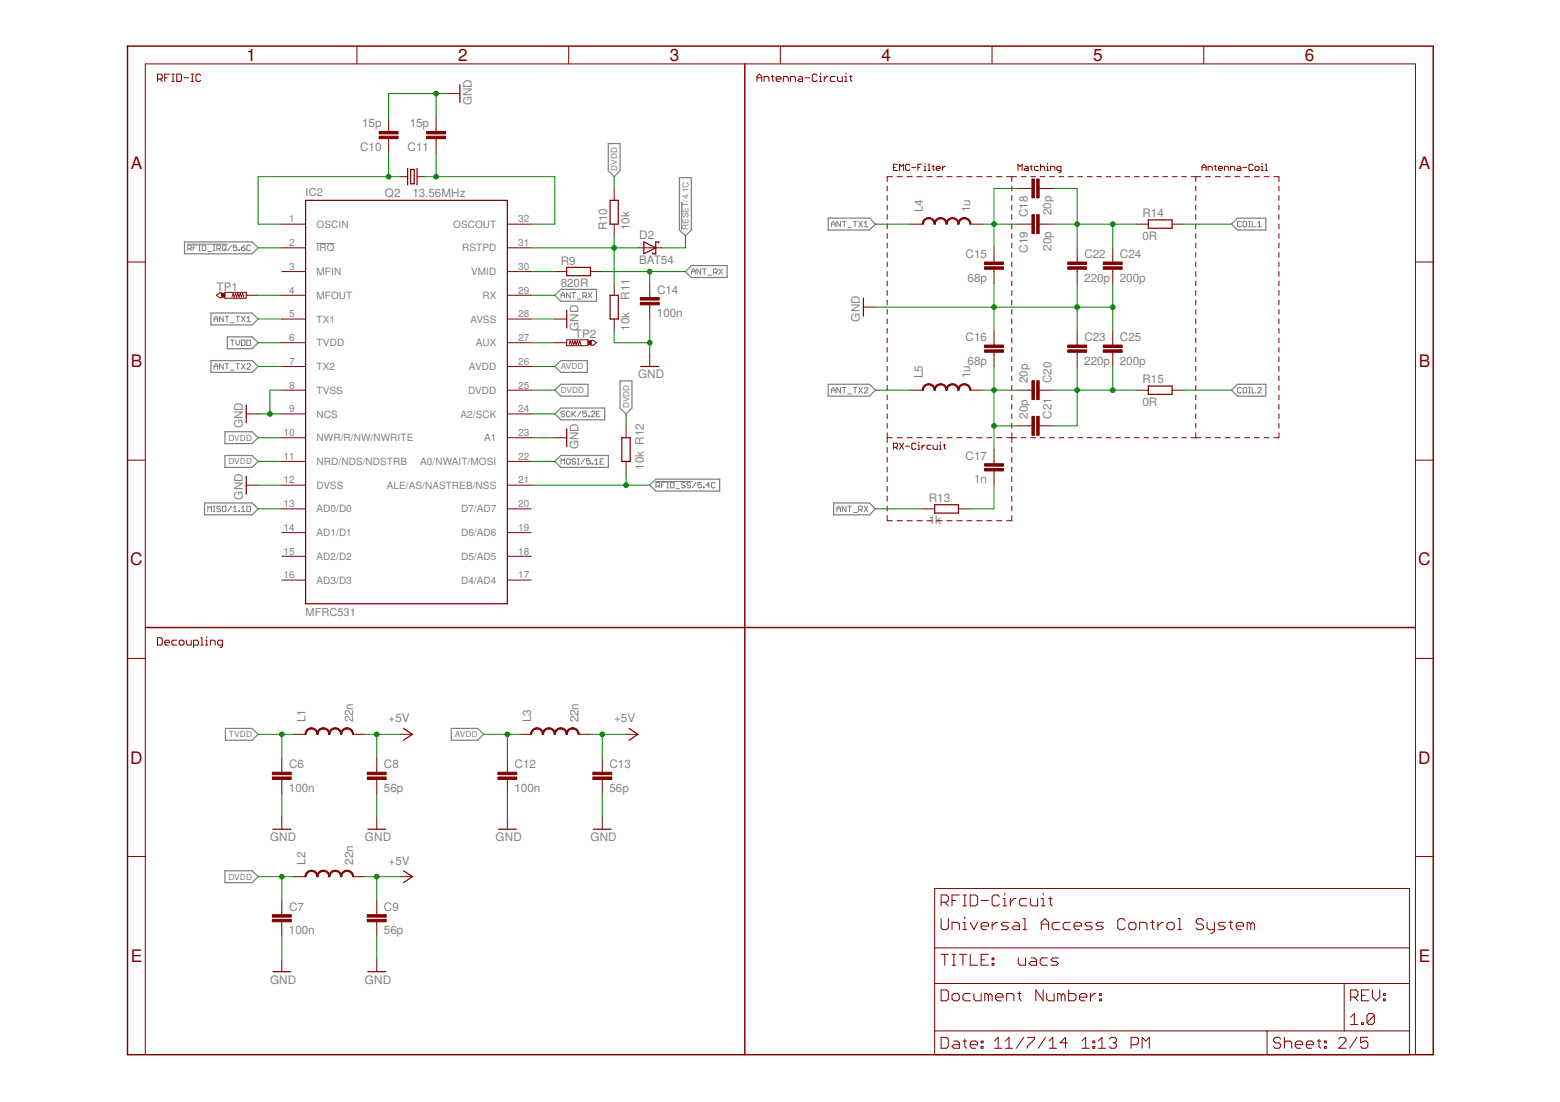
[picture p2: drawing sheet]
<svg xmlns="http://www.w3.org/2000/svg" width="297mm" height="210mm" viewBox="0 0 297 210" stroke-linecap="round" stroke-linejoin="round" font-family="sans-serif">
<g fill="none" stroke="#808080" stroke-width=".19">
<path d="M129.8 38.4v5.4M35.7 46.5h7.6M35.8 47.4h.5l.1-.2v-.3l-.1-.2h-.5v1M36.1 47.4l.3 .3M36.8 47.2h.3M37.5 46.7h-.7v1M37.8 46.7h.4M37.8 47.7h.4M38 46.7v1M38.5 46.7h.5l.2 .2v.7l-.2 .1h-.5zM39.6 47.9h.7M40.6 46.7h.3"/>
<path d="M40.6 47.7h.3M40.8 46.7v1M41.3 47.4h.5l.2-.2v-.3l-.2-.2h-.5v1M41.6 47.4l.4 .3M42.5 46.7h.4l.1 .2v.7l-.1 .1h-.4l-.2-.1v-.7zM42.7 47.4l.3 .3M44.1 46.7l-.7 1M45.1 46.7h-.7v.5l.4-.2 .3 .2v.4l-.2 .1h-.3l-.2-.1M45.4 47.6h.2v.1h-.2zM46 47.2h.5l.2 .4-.2 .1h-.4l-.1-.1zM46.7 46.7l-.7 .5M47.7 46.9l-.2-.2h-.3l-.2 .2v.7l.2 .1h.3l.2-.1"/>
<path d="M60.3 46.4h3.4M106.8 56.8v-.7l.4-.4 .3 .4v.7M106.8 56.2h.7M108.6 55.7v1.1l-.7-1.1v1.1M108.9 55.7h.7M109.2 55.7v1.1M109.9 56.9h.7M111 56.4h.5l.2-.2v-.3l-.2-.2h-.5v1.1M111.3 56.4l.4 .4M112 55.7l.7 1.1M112.7 55.7l-.7 1.1M131.7 52.2v-.6l.3-.4 .4 .4v.6"/>
<path d="M131.7 51.7h.7M133.4 51.2v1l-.7-1v1M133.8 51.2h.7M134.1 51.2v1M134.8 52.4h.7M135.8 51.9h.6l.1-.2v-.3l-.1-.2h-.6v1M136.2 51.9l.3 .3M136.9 51.2l.7 1M137.6 51.2l-.7 1M158.3 43.2v-.7l.3-.3 .4 .3v.7M158.3 42.7h.7M160 42.2v1l-.7-1v1"/>
<path d="M160.4 42.2h.7M160.7 42.2v1M161.4 43.4h.7M162.5 42.2h.7M162.8 42.2v1M163.5 42.2l.7 1M164.2 42.2l-.7 1M164.5 42.5l.4-.3v1M164.5 43.2h.7M236.3 42.3l-.1-.1h-.4l-.2 .1v.7l.2 .2h.4l.1-.2M236.7 42.3l.2-.1h.3l.2 .1v.7l-.2 .2h-.3l-.2-.2zM237.7 42.2h.4"/>
<path d="M237.7 43.2h.4M237.9 42.2v1M238.4 42.2v1h.7M239.5 43.2h.7M239.5 42.5l.3-.3v1M40.8 61.3v-.7l.3-.4 .4 .4v.7M40.8 70.3v-.7l.3-.3 .4 .3v.7M40.8 60.8h.7M40.8 69.8h.7M42.5 60.2v1.1l-.7-1.1v1.1M42.5 69.3v1l-.7-1v1M42.9 60.2h.6"/>
<path d="M42.9 69.3h.6M43.2 60.2v1.1M43.2 69.3v1M43.9 61.5h.7M43.9 70.5h.7M43.9 64.8h.7M44.2 64.8v1M44.9 64.8v.7l.4 .3 .3-.3v-.7M44.9 60.2h.7M44.9 69.3h.7M45.3 60.2v1.1M45.3 69.3v1"/>
<path d="M46 64.8h.5l.2 .1v.7l-.2 .2h-.5zM46 60.2l.7 1.1M46 69.3l.7 1M46.7 60.2l-.7 1.1M46.7 69.3l-.7 1M47 64.8h.5l.2 .1v.7l-.2 .2h-.5zM47 60.6l.4-.4v1.1M47 61.3h.7M47 69.5l.2-.2h.3l.2 .2v.1l-.7 .7h.7M107.5 78.5l-.2-.2h-.3l-.2 .4 .2 .1h.3l.2 .4-.2 .2h-.3l-.2-.2M108.6 78.5l-.2-.2h-.4l-.1 .2v.7l.1 .2h.4l.2-.2M108.9 78.3v1.1"/>
<path d="M109.1 78.8l.5 .6M109.6 78.3l-.7 .7M110.6 78.3l-.7 1.1M111.7 78.3h-.7v.5l.3-.1 .4 .1v.4l-.2 .2h-.3l-.2-.2M112 79.2h.2v.2h-.2zM112.5 78.5l.2-.2h.4l.1 .2v.2l-.7 .7h.7M113.6 78.8h.3M114.3 78.3h-.7v1.1h.7M158.3 74.8v-.7l.3-.3 .4 .3v.7M158.3 74.3h.7M160 73.8v1l-.7-1v1M160.4 73.8h.7"/>
<path d="M160.7 73.8v1M161.4 75h.7M162.5 73.8h.7M162.8 73.8v1M163.5 73.8l.7 1M164.2 73.8l-.7 1M164.5 74l.2-.2h.4l.1 .2v.1l-.7 .7h.7M236.3 74l-.1-.2h-.4l-.2 .2v.7l.2 .1h.4l.1-.1M236.7 74l.2-.2h.3l.2 .2v.7l-.2 .1h-.3l-.2-.1zM237.7 73.8h.4M237.7 74.8h.4M237.9 73.8v1"/>
<path d="M238.4 73.8v1h.7M239.5 74l.1-.2h.4l.2 .2v.1l-.7 .7h.7M39.6 97.5v-1.1l.3 .4 .4-.4v1.1M40.6 97.5h.3M40.6 96.4h.3M40.8 96.4v1.1M42 96.6l-.2-.2h-.3l-.2 .4 .2 .1h.3l.2 .4-.2 .2h-.3l-.2-.2M42.5 96.4h.4l.1 .2v.7l-.1 .2h-.4l-.2-.2v-.7zM44.1 96.4l-.7 1.1M44.4 97.5h.7M44.4 96.8l.4-.4v1.1M45.4 97.3h.2v.2h-.2z"/>
<path d="M46 97.5h.7M46 96.8l.3-.4v1.1M47 96.4h.5l.2 .2v.7l-.2 .2h-.5zM106.8 88.4v-1l.4 .3 .3-.3v1M108 87.4h.4l.2 .1v.7l-.2 .2h-.4l-.1-.2v-.7zM109.6 87.5l-.2-.1h-.3l-.2 .1 .2 .4h.3l.2 .2-.2 .3h-.3l-.2-.2M109.9 87.4h.4M109.9 88.4h.4M110.1 87.4v1M111.3 87.4l-.7 1M112.4 87.4h-.7v.5l.3-.2 .4 .2v.3l-.2 .2h-.4l-.1-.2M112.7 88.2h.2v.2h-.2z"/>
<path d="M113.2 88.4h.7M113.2 87.7l.4-.3v1M114.3 87.9h.3M115 87.4h-.7v1h.7M124.9 91.7h6.9M124.9 92.6h.5l.2-.2v-.3l-.2-.2h-.5v1M125.2 92.6l.4 .3M125.9 92.4h.4M126.6 91.9h-.7v1M127 91.9h.3M127 92.9h.3M127.1 91.9v1"/>
<path d="M127.7 91.9h.5l.2 .2v.7l-.2 .1h-.5zM128.7 93.1h.7M130.5 92.1l-.2-.2h-.4l-.1 .2 .1 .3h.4l.2 .2-.2 .3h-.4l-.1-.1M131.5 92.1l-.2-.2h-.3l-.2 .2 .2 .3h.3l.2 .2-.2 .3h-.3l-.2-.1M132.5 91.9l-.7 1M133.6 91.9h-.7v.5l.3-.2 .4 .2v.4l-.2 .1h-.3l-.2-.1M133.9 92.8h.2v.1h-.2zM135.1 92.4h-.6l.5-.5v1M136.2 92.1l-.2-.2h-.3l-.2 .2v.7l.2 .1h.3l.2-.1M159.3 97.5v-.7l.4-.4 .3 .4v.7M159.3 96.9h.7M161.1 96.4v1.1l-.7-1.1v1.1"/>
<path d="M161.4 96.4h.7M161.8 96.4v1.1M162.5 97.6h.7M163.5 97.1h.5l.2-.2v-.3l-.2-.2h-.5v1.1M163.9 97.1l.3 .4M164.5 96.4l.7 1.1M165.2 96.4l-.7 1.1"/>
</g>
<g fill="none" stroke="#808080" stroke-width=".23">
<path d="M115.8 27.3h2.3v5.2l-1.2 1.2-1.1-1.2zM129.4 33.8h2.2v10l-1.1 1.1-1.1-1.1zM35.1 46.1h12.9l1.1 1.1-1.1 1.1h-12.9zM40.2 59.6h7.8l1.1 1.2-1.1 1.1h-7.8zM105.6 56.2l1.2-1.1h6.8v2.3h-6.8zM131.6 50.6h6.9v2.3h-6.9l-1.1-1.2zM157.7 41.6h7.8l1.2 1.1-1.2 1.1h-7.8zM235.6 41.6h5.4v2.2h-5.4l-1.1-1.1zM40.2 68.7h7.8l1.1 1.1-1.1 1.1h-7.8zM43.3 64.2h4.7l1.1 1.1-1.1 1.1h-4.7zM105.6 69.8l1.2-1.1h5v2.2h-5zM105.6 74.3l1.2-1.1h5.2v2.3h-5.2z"/>
<path d="M105.6 78.8l1.2-1.1h8.3v2.3h-8.3zM118.1 72.6h2.2v5.1l-1.1 1.1-1.1-1.1zM157.7 73.2h7.8l1.2 1.1-1.2 1.2h-7.8zM234.5 74.3l1.1-1.1h5.4v2.3h-5.4zM38.9 95.8h9.1l1.1 1.1-1.1 1.2h-9.1zM42.8 86.8h5.2l1.1 1.1-1.1 1.1h-5.2zM42.8 82.2h5.2l1.1 1.2-1.1 1.1h-5.2zM105.6 87.9l1.2-1.1h9v2.2h-9zM123.7 92.4l1.2-1.1h12.1v2.2h-12.1zM158.7 95.8h6.8l1.2 1.1-1.2 1.2h-6.8zM42.9 138.7h5.1l1.1 1.2-1.1 1.1h-5.1zM85.9 138.7h5.1l1.1 1.2-1.1 1.1h-5.1z"/>
<path d="M42.8 165.9h5.2l1.1 1.1-1.1 1.1h-5.2z"/>
</g>
<g fill="none" stroke="#800000" stroke-width=".19">
<path d="M30 15h.7l.2-.2v-.4l-.2-.3h-.7v1.4M30.4 15l.5 .5M31.4 14.8h.4M32.3 14.1h-.9v1.4M32.7 14.1h.5M32.7 15.5h.5M33 14.1v1.4M33.7 14.1h.6l.3 .3v.9l-.3 .2h-.6zM35 14.8h.9M36.4 14.1h.5M36.4 15.5h.5M36.6 14.1v1.4"/>
<path d="M38.2 14.4l-.2-.3h-.5l-.2 .3v.9l.2 .2h.5l.2-.2M68 8.8v3.4M85.3 17.8h2.3M108.3 8.8v3.4M144.1 14.8h1M144.1 15.5v-.9l.5-.5 .5 .5v.9M145.5 15.5v-.9h.7l.2 .2v.7M146.9 14.6h.4M147.1 14.4v.9l.2 .2M147.8 15h.9v-.2l-.2-.2h-.5l-.2 .2v.5l.2 .2h.5M148.6 8.8v3.4M149.2 15.5v-.9h.7l.2 .2v.7"/>
<path d="M150.5 15.5v-.9h.7l.2 .2v.7M152.1 14.6h.5l.2 .2v.7h-.7l-.2-.2 .2-.3h.7M153.3 14.8h.9M155.6 14.4l-.3-.3h-.4l-.2 .3v.9l.2 .2h.4l.3-.2M156 15.5h.5M156 14.6h.3v.9M156.3 13.9v.2M157 14.6v.9M157.6 14.6h-.2l-.4 .4M159 14.6h-.7l-.2 .2v.5l.2 .2h.7M159.5 14.6v.7l.2 .2h.7v-.9M160.8 15.5h.5"/>
<path d="M160.8 14.6h.3v.9M161.1 13.9v.2M161.8 14.6h.4M162 14.4v.9l.2 .2M188.9 8.8v3.4M229.2 8.8v3.4M74 22.4v2.7M74 26.4v2.7M76.3 33.7h1.3M79.4 33.7h1.4M83 22.4v2.7M83 26.4v2.7"/>
<path d="M116.9 35.9v2.3M168.9 35.5v.9M168.9 37.3v.9M168.9 39.1v.9M169.9 33.7h-1v.9M170.1 31.9h.4M170.8 33.7h1M170.9 31.3h-.8v1.2h.8M171.3 32.5v-1.2l.4 .4 .4-.4v1.2M172.7 33.7h1M173.2 31.5l-.2-.2h-.4l-.2 .2v.8l.2 .2h.4l.2-.2M173.6 31.9h.8"/>
<path d="M174.6 33.7h1M174.8 31.9h.4M175.6 31.3h-.8v1.2M175.9 32.5h.4M175.9 31.7h.2v.8M176.1 31.1v.2M176.5 33.7h1M176.7 31.3h.2v1.2M176.7 32.5h.4M177.5 31.7h.4M177.7 31.5v.8l.2 .2M178.3 32.1h.7l-.1-.4h-.4l-.2 .2v.4l.2 .2h.4"/>
<path d="M178.4 33.7h1M179.4 31.7v.8M180 31.7h-.2l-.4 .4M180.3 33.7h1M182.2 33.7h1M184.1 33.7h1M186 33.7h1M187.9 33.7h1M189.8 33.7h1M191.7 33.7h1.9M192.7 33.7v.9M192.7 35.5v.9"/>
<path d="M192.7 37.3v.9M192.7 39.1v.9M193.8 35.9h2.7M193.8 32.5v-1.2l.4 .4 .4-.4v1.2M194.5 33.7h.9M195.2 31.7h.4l.2 .2v.6h-.6l-.2-.2 .2-.2h.6M196.2 31.7h.4M196.3 33.7h.9M196.4 31.5v.8l.2 .2M197.7 31.7h-.6l-.1 .2v.4l.1 .2h.6M197.9 35.9h2.7M198.1 33.7h.9"/>
<path d="M198.1 31.9l.2-.2h.4l.2 .2v.6M198.1 31.3v1.2M199.3 32.5h.4M199.3 31.7h.2v.8M199.5 31.1v.2M199.9 33.7h.9M200 32.5v-.8h.6l.3 .2v.6M201.7 33.7h.8M202 32.5h-.6l-.2-.2v-.4l.2-.2h.6v1l-.4 .2M203.4 33.7h.9M205.2 33.7h.9M207 33.7h.9"/>
<path d="M208.8 33.7h.9M210.6 33.7h.9M212.4 33.7h.9M214.2 33.7h.9M216 33.7h.9M217.8 33.7h.9M219.6 33.7h.9M221.4 33.7h.9M223.2 33.7h.9M225 33.7h.9M226.8 33.7h1.9M227.7 33.7v.9"/>
<path d="M227.7 35.5v.9M227.7 37.3v.9M227.7 39.1v.9M228.9 31.9h.8M228.9 32.5v-.8l.4-.4 .4 .4v.8M229.6 33.7h.9M230 32.5v-.8h.6l.2 .2v.6M231.2 31.7h.4M231.4 31.5v.8l.2 .2M231.4 33.7h1M232 32.1h.8l-.2-.4h-.4l-.2 .2v.4l.2 .2h.4M233.2 32.5v-.8h.5l.2 .2v.6"/>
<path d="M233.3 33.7h.9M234.3 32.5v-.8h.6l.2 .2v.6M235.1 33.7h1M235.7 31.7h.4l.2 .2v.6h-.6l-.2-.2 .2-.2h.6M236.6 31.9h.8M237 33.7h1M238.6 31.5l-.2-.2h-.4l-.2 .2v.8l.2 .2h.4l.2-.2M238.8 33.7h1M239 31.9l.2-.2h.4l.2 .2v.4l-.2 .2h-.4l-.2-.2zM240.1 32.5h.4M240.1 31.7h.2v.8M240.3 31.1v.2"/>
<path d="M240.7 33.7h1M240.9 31.3h.2v1.2M240.9 32.5h.4M242.5 33.7h1v.9M243.5 35.5v.9M243.5 37.3v.9M243.5 39.1v.9M24.3 49.9h3.4M41.2 56.2l.6-.4h.4v.9h-.4zM42.8 55.7h4.1v1.1h-4.1zM44.2 56.6l.2-.7 .2 .7 .3-.7 .2 .7 .2-.7 .2 .7 .2-.7 .3 .7 .2-.7 .2 .7M46.9 56.2h2.2"/>
<path d="M53.7 42.7h4.5M53.7 47.2h4.5M53.7 51.7h4.5M53.7 56.2h4.5M96.6 42.7h4.5M96.6 47.2h4.5M96.6 51.7h4.5M96.6 56.2h4.5M105.6 51.7h2.3M112.4 51.7h2.3M116.9 42.7v2.2M116.9 54v2.2"/>
<path d="M121.5 47.2h4.5M123.7 54v2.7M123.7 58.1v2.7M164.4 58.5h2.3M168.9 40.9v.9M168.9 42.7v.9M168.9 44.5v.9M168.9 46.3v.9M168.9 48.1v.9M168.9 49.9v.9M168.9 51.7v.9M168.9 53.5v.9"/>
<path d="M168.9 55.3v1M168.9 57.1v1M168.9 58.9v1M173.5 42.7h2.2M184.8 42.7h2.2M189.3 47.2v2.7M189.3 51.3v2.7M192.7 40.9v.9M192.7 42.7v.9M192.7 44.5v.9M192.7 46.3v.9M192.7 48.1v.9"/>
<path d="M192.7 49.9v.9M192.7 51.7v.9M192.7 53.5v.9M192.7 55.3v1M192.7 57.1v1M192.7 58.9v1M193.8 42.7h2.7M197.9 42.7h2.7M205.1 47.2v2.7M205.1 51.3v2.7M211.9 47.2v2.7M211.9 51.3v2.7"/>
<path d="M216.4 42.7h2.3M223.2 42.7h2.2M227.7 40.9v.9M227.7 42.7v.9M227.7 44.5v.9M227.7 46.3v.9M227.7 48.1v.9M227.7 49.9v.9M227.7 51.7v.9M227.7 53.5v.9M227.7 55.3v1M227.7 57.1v1"/>
<path d="M227.7 58.9v1M243.5 40.9v.9M243.5 42.7v.9M243.5 44.5v.9M243.5 46.3v.9M243.5 48.1v.9M243.5 49.9v.9M243.5 51.7v.9M243.5 53.5v.9M243.5 55.3v1M243.5 57.1v1M243.5 58.9v1"/>
<path d="M269.5 49.9h3.4M46.9 78.8h2.2M53.7 60.8h4.5M53.7 65.3h4.5M53.7 69.8h4.5M53.7 74.3h4.5M53.7 78.8h4.5M96.6 60.8h4.5M96.6 65.3h4.5M96.6 69.8h4.5M96.6 74.3h4.5M96.6 78.8h4.5"/>
<path d="M105.6 60.8h2.3M105.6 65.3h2.3M107.9 64.7h4.1v1.1h-4.1zM108.4 65.6l.2-.7 .2 .7 .2-.7 .3 .7 .2-.7 .2 .7 .2-.7 .3 .7 .2-.7 .2 .7M112.5 64.8h.5l.6 .5-.6 .4h-.5zM116.9 60.8v2.2M123.7 67.5v2.3M168.9 60.7v1M168.9 62.6v.9M168.9 64.4v.9M168.9 66.2v.9M168.9 68v.9"/>
<path d="M168.9 69.8v.9M168.9 71.6v.9M168.9 73.4v.9M168.9 75.2v.9M168.9 77v.9M168.9 78.8v1M173.5 74.3h2.2M184.8 74.3h2.2M189.3 63v2.7M189.3 67.1v2.7M192.7 60.7v1M192.7 62.6v.9"/>
<path d="M192.7 64.4v.9M192.7 66.2v.9M192.7 68v.9M192.7 69.8v.9M192.7 71.6v.9M192.7 73.4v.9M192.7 75.2v.9M192.7 77v.9M192.7 78.8v1M193.8 74.3h2.7M197.9 74.3h2.7M205.1 63v2.7"/>
<path d="M205.1 67.1v2.7M211.9 63v2.7M211.9 67.1v2.7M216.4 74.3h2.3M223.2 74.3h2.2M227.7 60.7v1M227.7 62.6v.9M227.7 64.4v.9M227.7 66.2v.9M227.7 68v.9M227.7 69.8v.9M227.7 71.6v.9"/>
<path d="M227.7 73.4v.9M227.7 75.2v.9M227.7 77v.9M227.7 78.8v1M243.5 60.7v1M243.5 62.6v.9M243.5 64.4v.9M243.5 66.2v.9M243.5 68v.9M243.5 69.8v.9M243.5 71.6v.9M243.5 73.4v.9"/>
<path d="M243.5 75.2v.9M243.5 77v.9M243.5 78.8v1M24.3 87.7h3.4M46.9 92.4h2.2M53.7 83.4h4.5M53.7 87.9h4.5M53.7 92.4h4.5M53.7 96.9h4.5M96.6 83.4h4.5M96.6 87.9h4.5M96.6 92.4h4.5"/>
<path d="M96.6 96.9h4.5M105.6 83.4h2.3M119.2 81.1v2.3M119.2 87.9v2.2M168.9 83.4h1M168.9 80.6v1M168.9 82.4v1.9M168.9 85.2v1M168.9 87.1v1M168.9 88.9v1M168.9 90.8v1M168.9 92.6v1"/>
<path d="M168.9 94.5v1M168.9 96.4v.9M168.9 98.2v1h1M170.1 85.2h.6l.2-.2v-.4l-.2-.2h-.6v1.2M170.5 85.2l.4 .4M170.8 83.4h1M170.8 99.2h1M171.3 84.4l.8 1.2M172.1 84.4l-.8 1.2M172.4 85h.8M172.7 83.4h1M172.7 99.2h1"/>
<path d="M174.4 84.6l-.2-.2h-.4l-.2 .2v.8l.2 .2h.4l.2-.2M174.6 83.4h1M174.6 99.2h1M174.8 85.6h.4M174.8 84.8h.2v.8M175 84.2v.2M175.6 84.8v.8M175.7 96.9h2.3M176.1 84.8h-.2l-.3 .4M176.5 83.4h1M176.5 99.2h1M177.3 84.8h-.6l-.2 .2v.4l.2 .2h.6"/>
<path d="M177.7 84.8v.6l.2 .2h.6v-.8M178.4 83.4h1M178.4 99.2h1M178.9 84.8h.1v.8M178.9 85.6h.3M179 84.2v.2M179.6 84.8h.4M179.8 84.6v.8l.2 .2M180.3 83.4h1M180.3 99.2h1M182.2 83.4h1M182.2 99.2h1"/>
<path d="M182.5 96.9h2.3M184.1 83.4h1M184.1 99.2h1M186 83.4h1M186 99.2h1M187.9 83.4h1M187.9 99.2h1M189.3 85.6v2.7M189.3 89.7v2.7M189.8 83.4h1M189.8 99.2h1M191.7 83.4h1.9"/>
<path d="M192.7 80.6v1M192.7 82.4v1.9M192.7 85.2v1M192.7 87.1v1M192.7 88.9v1M192.7 90.8v1M192.7 92.6v1M192.7 94.5v1M192.7 96.4v.9M192.7 98.2v1h-1M193.8 81.1h2.7M194.5 83.4h.9"/>
<path d="M196.3 83.4h.9M197.9 81.1h2.7M198.1 83.4h.9M199.9 83.4h.9M201.7 83.4h.8M203.4 83.4h.9M205.2 83.4h.9M207 83.4h.9M208.8 83.4h.9M210.6 83.4h.9M212.4 83.4h.9M214.2 83.4h.9"/>
<path d="M216 83.4h.9M217.8 83.4h.9M219.6 83.4h.9M221.4 83.4h.9M223.2 83.4h.9M225 83.4h.9M226.8 83.4h1.9M227.7 80.6v1M227.7 82.4v1M229.6 83.4h.9M231.4 83.4h1M233.3 83.4h.9"/>
<path d="M235.1 83.4h1M237 83.4h1M238.8 83.4h1M240.7 83.4h1M243.5 82.4v1h-1M243.5 80.6v1M269.5 87.7h3.4M53.7 101.5h4.5M53.7 106h4.5M53.7 110.5h4.5M96.6 101.5h4.5M96.6 106h4.5"/>
<path d="M96.6 110.5h4.5M24.3 125.4h3.4M30 121.5h.7l.2 .2v.9l-.2 .3h-.7zM31.4 122.4h.9v-.2l-.3-.3h-.4l-.2 .3v.4l.2 .3h.4M33.7 121.9h-.7l-.3 .3v.4l.3 .3h.7M34.1 122.2l.2-.3h.5l.2 .3v.4l-.2 .3h-.5l-.2-.3zM35.5 121.9v.7l.2 .3h.7v-1M36.9 122.9h.6l.3-.3v-.4l-.3-.3h-.6v1.4M38.2 122.9h.5M38.2 121.5h.3v1.4M39.1 122.9h.5M39.1 121.9h.3v1"/>
<path d="M39.4 121.2v.3M40.1 122.9v-1h.6l.3 .3v.7M42.4 122.9h-.7l-.3-.3v-.4l.3-.3h.7v1.2l-.3 .2h-.2M55.9 139.9h2.3M67.2 139.9h2.3M76.3 139.9h2.2M98.9 139.9h2.2M110.2 139.9h2.2M119.2 139.9h2.3M269.5 125.4h3.4M53.7 144.4v2.7M53.7 148.5v2.7"/>
<path d="M53.7 155.7v2.2M71.7 144.4v2.7M71.7 148.5v2.7M71.7 155.7v2.2M96.6 144.4v2.7M96.6 148.5v2.7M96.6 155.7v2.2M114.7 144.4v2.7M114.7 148.5v2.7M114.7 155.7v2.2M24.3 163.2h3.4M53.7 171.5v2.7"/>
<path d="M53.7 175.6v2.7M55.9 167h2.3M67.2 167h2.3M71.7 171.5v2.7M71.7 175.6v2.7M76.3 167h2.2M178 169.2h90.4v31.7h-90.4zM179.2 171.9h1l.4-.4v-.7l-.4-.3h-1v2.1M179.2 175v1.7l.3 .4h.7l.4-.4v-1.7M179.9 171.9l.7 .7M181.3 177.1v-1.4h1l.4 .3v1.1M181.3 171.5h.7"/>
<path d="M182.7 170.5h-1.4v2.1M183.3 170.5h.7M183.3 172.6h.7M183.3 175.7h.4v1.4M183.3 177.1h.7M183.7 170.5v2.1M183.7 174.6v.4M184.7 170.5h1.1l.3 .3v1.4l-.3 .4h-1.1zM184.7 175.7l.7 1.4 .7-1.4M186.8 171.5h1.4M186.8 176.4h1.4v-.4l-.3-.3h-.7l-.4 .3v.7l.4 .4h.7M188.9 175.7v1.4"/>
<path d="M189.9 175.7h-.3l-.7 .7M190.3 170.8l-.4-.3h-.6l-.4 .3v1.4l.4 .4h.6l.4-.4M191 172.6h.7M191 171.2h.3v1.4M191.3 170.1v.4M192 175.7h-1l-.4 .3 .4 .4h.7l.3 .3-.3 .4h-1.1M192.4 171.2v1.4M193.1 175.7h.7l.3 .3v1.1h-1l-.4-.4 .4-.3h1M193.4 171.2h-.3l-.7 .7M194.8 177.1h.7M194.8 175h.4v2.1M195.5 171.2h-1l-.4 .3v.7l.4 .4h1"/>
<path d="M196.2 171.2v1l.3 .4h1.1v-1.4M198.3 172.6h.7M198.3 171.2h.3v1.4M198.3 177.1v-1.4l.7-.7 .7 .7v1.4M198.3 176h1.4M198.6 170.1v.4M199.7 171.2h.6M200 170.8v1.4l.3 .4M201.7 175.7h-1l-.4 .3v.7l.4 .4h1M203.8 175.7h-1l-.4 .3v.7l.4 .4h1M204.5 176.4h1.4v-.4l-.4-.3h-.6l-.4 .3v.7l.4 .4h.6M208 175.7h-1.1l-.3 .3 .3 .4h.7l.4 .3-.4 .4h-1"/>
<path d="M210.1 175.7h-1.1l-.3 .3 .3 .4h.7l.4 .3-.4 .4h-1M214.2 175.3l-.3-.3h-.7l-.4 .3v1.4l.4 .4h.7l.3-.4M215.3 175.7h.7l.3 .3v.7l-.3 .4h-.7l-.4-.4v-.7zM217 177.1v-1.4h1l.4 .3v1.1M219.1 175.7h.7M219.4 175.3v1.4l.4 .4M220.5 175.7v1.4M221.5 175.7h-.3l-.7 .7M222.2 176l.3-.3h.7l.4 .3v.7l-.4 .4h-.7l-.3-.4zM224.3 177.1h.7M224.3 175h.3v2.1M229.2 175.3l-.4-.3h-.7l-.3 .3v.4l.3 .3h.7l.4 .4v.3l-.4 .4h-.7l-.3-.4"/>
<path d="M229.8 175.7v1l.4 .4h1M231.2 175.7v1.7l-.3 .4h-.4M233.3 175.7h-1l-.4 .3 .4 .4h.7l.3 .3-.3 .4h-1.1M234 175.7h.7M234.3 175.3v1.4l.4 .4M235.4 176.4h1.4v-.4l-.4-.3h-.7l-.3 .3v.7l.3 .4h.7M238.2 176l-.4-.3h-.3v1.4M238.2 176v1.1M238.2 176l.3-.3 .3 .3v1.1M269.5 163.2h3.4M53.7 182.8v2.3M71.7 182.8v2.3"/>
<path d="M178 187.3h90.4M178 196.4h90.4M178 180.6h90.4M179.2 188.6h1l.4 .3v1.4l-.4 .3h-1zM179.2 197.6h1l.4 .3v1.4l-.4 .4h-1zM179.2 181.8h1.4M179.9 181.8v2.1M181.3 189.6l.3-.3h.7l.4 .3v.7l-.4 .3h-.7l-.3-.3zM181.3 181.8h.7M181.3 183.9h.7M181.6 198.3h.7l.4 .3v1.1h-1.1l-.3-.4 .3-.3h1.1M181.6 181.8v2.1"/>
<path d="M182.7 181.8h1.3M183.3 198.3h.7M183.3 181.8v2.1M183.7 197.9v1.4l.3 .4M184.7 181.8v2.1h1.4M184.7 199h1.4v-.4l-.3-.3h-.7l-.4 .3v.7l.4 .4h.7M184.7 189.3h-1l-.4 .3v.7l.4 .3h1M185.4 189.3v1l.4 .3h1v-1.3M186.8 198.3h.4v.3h-.4zM186.8 199.3h.4v.4h-.4zM186.8 182.8h.7M188.2 189.6l.4-.3 .3 .3v1"/>
<path d="M188.2 181.8h-1.4v2.1h1.4M188.2 189.6v1M188.2 189.6l-.3-.3h-.4v1.3M188.9 182.5h.4v.3h-.4zM188.9 183.5h.4v.4h-.4zM189.4 199.7h1.4M189.4 198.3l.7-.7v2.1M189.6 189.9h1.4v-.3l-.4-.3h-.7l-.3 .3v.7l.3 .3h.7M191.5 199.7h1.3M191.5 198.3l.6-.7v2.1M191.7 190.6v-1.3h1l.4 .3v1M193.8 189.3h.7"/>
<path d="M193.9 182.5v1l.3 .4h1.1v-1.4M194.1 188.9v1.4l.4 .3M194.9 197.6l-1.4 2.1M195.6 197.6h1.4v.3l-1.4 1.4v.4M196.3 182.5h.7l.4 .3v1.1h-1.1l-.3-.4 .3-.3h1.1M198.6 188.6v2l-1.4-2v2M199.1 197.6l-1.4 2.1M199.3 189.3v1l.4 .3h1v-1.3M199.4 182.5h-1l-.3 .3v.7l.3 .4h1M199.8 199.7h1.4M199.8 198.3l.7-.7v2.1M201.5 182.5h-1l-.4 .3 .4 .4h.7l.3 .3-.3 .4h-1.1"/>
<path d="M202.1 189.6l-.4-.3h-.3v1.3M202.1 189.6v1M202.1 189.6l.3-.3 .4 .3v1M203.2 198.6h-1.4l1.1-1v2.1M203.5 188.6v2h1l.4-.3v-.7l-.4-.3h-1M205.5 189.9h1.4v-.3l-.3-.3h-.7l-.4 .3v.7l.4 .3h.7M206 199.7h1.4M206 198.3l.7-.7v2.1M207.6 189.3v1.3M208.1 199.3h.3v.4h-.3zM208.1 198.3h.3v.3h-.3zM208.7 189.3h-.4l-.7 .6"/>
<path d="M209.1 199.7h1.4M209.1 198.3l.7-.7v2.1M209.4 190.3h.3v.3h-.3zM209.4 189.3h.3v.3h-.3zM211.2 197.9l.4-.3h.7l.3 .3v.4l-.3 .3M211.9 198.6h.4M212.3 198.6l.3 .4v.3l-.3 .4h-.7l-.4-.4M215.4 199h1l.4-.4v-.7l-.4-.3h-1v2.1M217.5 199.7v-2.1l.7 .7 .6-.7v2.1M241.3 196.4v4.5M243.9 197.9l-.4-.3h-.7l-.3 .3v.4l.3 .3h.7l.4 .4v.3l-.4 .4h-.7l-.3-.4M244.6 198.6l.3-.3h.7l.4 .3v1.1"/>
<path d="M244.6 197.6v2.1M246.6 199h1.4v-.4l-.3-.3h-.7l-.4 .3v.7l.4 .4h.7M248.7 199h1.4v-.4l-.3-.3h-.7l-.4 .3v.7l.4 .4h.7M250.8 198.3h.7M251.1 197.9v1.4l.4 .4M252.2 199.3h.3v.4h-.3zM252.2 198.3h.3v.3h-.3zM254.9 197.9l.3-.3h.7l.4 .3v.4l-1.4 1.4h1.4M255.9 187.3v9.1M257.2 193.8l.7-.7v2.1M257.2 195.2h1.4M257.2 189.9h1l.4-.3v-.7l-.4-.3h-1v2"/>
<path d="M257.9 189.9l.7 .7M258.4 197.6l-1.4 2.1M259.2 194.8h.4v.4h-.4zM259.2 189.6h.7M260.5 197.6h-1.4v1l.7-.3h.3l.4 .3v.7l-.4 .4h-.7l-.3-.4M260.6 188.6h-1.4v2h1.4M261.3 188.6v1.3l.7 .7 .7-.7v-1.3M261.7 193.4v1.4l-.4 .4h-.7l-.3-.4M261.7 193.4l-.4-.3h-.7l-.3 .3v1.4M261.7 193.4l-1.4 1.4M263.4 190.3h.4v.3h-.4zM263.4 189.3h.4v.3h-.4z"/>
<path d="M27.7 200.9v-188.7h241.8v188.7"/>
</g>
<path d="M24.3 8.8h248.6v192.1h-248.6zM141.8 12.2v188.7M27.7 119.5h241.8" fill="none" stroke="#800000" stroke-width=".28"/>
<g fill="none" stroke="#800000" stroke-width=".23">
<path d="M87.6 16.1v3.4M58.2 38.2h38.4v76.8h-38.4zM77.6 32.1v3.1M78.2 32.3h.7v2.7h-.7zM79.4 32.1v3.1M116.2 38.2h1.5v4.5h-1.5zM107.9 50.9h4.5v1.6h-4.5zM107.9 59.1v3.4M116.2 56.2h1.5v4.6h-1.5zM122.6 46.1l2.3 1.1-2.3 1.1zM125.4 46.3v-.2h-.5v2.2h-.6v-.2M164.4 56.8v3.4"/>
<path d="M218.7 41.9h4.5v1.6h-4.5zM46.9 77.2v3.3M122 69.8h3.4M218.7 73.5h4.5v1.6h-4.5zM46.9 90.7v3.4M107.9 81.7v3.4M118.4 83.4h1.6v4.5h-1.6zM178 96.1h4.5v1.6h-4.5zM76.8 138.7l1.7 1.2-1.7 1.1M119.8 138.7l1.7 1.2-1.7 1.1M52 157.9h3.4M70 157.9h3.4"/>
<path d="M94.9 157.9h3.4M113 157.9h3.4M76.8 165.9l1.7 1.1-1.7 1.1M52 185.1h3.4M70 185.1h3.4"/>
</g>
<g fill="#800000" stroke="#800000" stroke-width=".19">
<path d="M81.2 25h3.6v.5h-3.6z"/>
<path d="M81.2 26h3.6v.4h-3.6z"/>
<path d="M72.2 25h3.6v.5h-3.6z"/>
<path d="M72.2 26h3.6v.4h-3.6z"/>
<path d="M121.9 57.6h3.6v.5h-3.6z"/>
<path d="M121.9 56.7h3.6v.4h-3.6z"/>
<path d="M42.2 55.9h.6v.7h-.6z"/>
<path d="M112 64.9h.5v.7h-.5z"/>
<path d="M187.5 50.8h3.6v.5h-3.6z"/>
<path d="M187.5 49.9h3.6v.5h-3.6z"/>
<path d="M187.5 66.6h3.6v.5h-3.6z"/>
<path d="M187.5 65.7h3.6v.5h-3.6z"/>
<path d="M197.4 40.9h.5v3.6h-.5z"/>
<path d="M196.5 40.9h.5v3.6h-.5z"/>
<path d="M197.4 34.1h.5v3.6h-.5z"/>
<path d="M196.5 34.1h.5v3.6h-.5z"/>
<path d="M196.5 72.5h.5v3.6h-.5z"/>
<path d="M197.4 72.5h.5v3.6h-.5z"/>
<path d="M196.5 79.3h.5v3.6h-.5z"/>
<path d="M197.4 79.3h.5v3.6h-.5z"/>
<path d="M203.3 50.8h3.6v.5h-3.6z"/>
<path d="M203.3 49.9h3.6v.5h-3.6z"/>
<path d="M210.1 50.8h3.6v.5h-3.6z"/>
<path d="M210.1 49.9h3.6v.5h-3.6z"/>
<path d="M203.3 66.6h3.6v.5h-3.6z"/>
<path d="M203.3 65.7h3.6v.5h-3.6z"/>
<path d="M210.1 66.6h3.6v.5h-3.6z"/>
<path d="M210.1 65.7h3.6v.5h-3.6z"/>
<path d="M187.5 89.2h3.6v.5h-3.6z"/>
<path d="M187.5 88.3h3.6v.5h-3.6z"/>
<path d="M51.9 148h3.6v.5h-3.6z"/>
<path d="M51.9 147.1h3.6v.5h-3.6z"/>
<path d="M69.9 148h3.6v.5h-3.6z"/>
<path d="M69.9 147.1h3.6v.5h-3.6z"/>
<path d="M51.9 175.1h3.6v.5h-3.6z"/>
<path d="M51.9 174.2h3.6v.5h-3.6z"/>
<path d="M69.9 175.1h3.6v.5h-3.6z"/>
<path d="M69.9 174.2h3.6v.5h-3.6z"/>
<path d="M94.8 148h3.6v.5h-3.6z"/>
<path d="M94.8 147.1h3.6v.5h-3.6z"/>
<path d="M112.9 148h3.6v.5h-3.6z"/>
<path d="M112.9 147.1h3.6v.5h-3.6z"/>
</g>
<g fill="#800000" stroke="#800000" stroke-width=".19">
<path d="M176 73.4l.4-.2 .4-.1v.2l-.5 .1a.93 .93 0 0 0-.5 .9h-.2v-.1z" fill-rule="evenodd"/>
<path d="M176.8 73.1a1.23 1.23 0 0 1 1.3 1.2h-.2l-.3-.7-.8-.3z" fill-rule="evenodd"/>
<path d="M178.2 73.4l.5-.2 .4-.1v.2l-.5 .1a.93 .93 0 0 0-.5 .9h-.2v-.1z" fill-rule="evenodd"/>
<path d="M179.1 73.1a1.23 1.23 0 0 1 1.2 1.2h-.2l-.3-.7-.7-.3z" fill-rule="evenodd"/>
<path d="M180.5 73.4l.5-.2 .4-.1v.2l-.8 .3-.3 .7h-.2l.1-.4z" fill-rule="evenodd"/>
<path d="M181.4 73.1a1.23 1.23 0 0 1 1.2 1.2h-.2a1.05 1.05 0 0 0-1-1z" fill-rule="evenodd"/>
<path d="M182.7 73.4l.9-.3v.2l-.7 .3-.3 .7h-.2v-.4z" fill-rule="evenodd"/>
<path d="M183.6 73.1a1.23 1.23 0 0 1 1.3 1.2h-.3a1.05 1.05 0 0 0-1-1z" fill-rule="evenodd"/>
<path d="M176 41.8l.4-.3 .4-.1v.3l-.7 .3-.3 .7h-.2l.1-.4z" fill-rule="evenodd"/>
<path d="M176.8 41.4a1.23 1.23 0 0 1 1.3 1.3h-.2l-.2-.5a.93 .93 0 0 0-.9-.5z" fill-rule="evenodd"/>
<path d="M178.2 41.8l.5-.3 .4-.1v.3l-.7 .3-.3 .7h-.2v-.4z" fill-rule="evenodd"/>
<path d="M179.1 41.4a1.23 1.23 0 0 1 1.2 1.3h-.2l-.1-.5a.93 .93 0 0 0-.9-.5z" fill-rule="evenodd"/>
<path d="M180.5 41.8l.7-.4h.2v.3a1.01 1.01 0 0 0-1.1 1h-.2v-.2z" fill-rule="evenodd"/>
<path d="M181.4 41.4a1.23 1.23 0 0 1 1.2 1.3h-.2l-.3-.7-.7-.3z" fill-rule="evenodd"/>
<path d="M182.7 41.8l.8-.4h.1v.3a1.01 1.01 0 0 0-1 1h-.2v-.2z" fill-rule="evenodd"/>
<path d="M183.6 41.4a1.23 1.23 0 0 1 1.3 1.3h-.3l-.3-.7-.7-.3z" fill-rule="evenodd"/>
<path d="M58.4 139l.8-.4h.1v.3a1.01 1.01 0 0 0-1 1h-.2v-.2z" fill-rule="evenodd"/>
<path d="M59.3 138.6a1.23 1.23 0 0 1 1.3 1.3h-.3l-.3-.8-.7-.2z" fill-rule="evenodd"/>
<path d="M60.7 139l.5-.3 .4-.1v.3l-.7 .2-.3 .8h-.3z" fill-rule="evenodd"/>
<path d="M61.6 138.6a1.23 1.23 0 0 1 1.2 1.3h-.2l-.1-.3a.98 .98 0 0 0-.9-.7z" fill-rule="evenodd"/>
<path d="M62.9 139l.5-.3 .4-.1v.3l-.7 .2-.3 .8h-.2z" fill-rule="evenodd"/>
<path d="M63.8 138.6a1.23 1.23 0 0 1 1.3 1.3h-.2l-.1-.3a.98 .98 0 0 0-1-.7z" fill-rule="evenodd"/>
<path d="M65.2 139l.8-.4h.1v.3a1.01 1.01 0 0 0-1 1h-.2v-.2z" fill-rule="evenodd"/>
<path d="M66.1 138.6a1.23 1.23 0 0 1 1.2 1.3h-.2l-.3-.8-.7-.2z" fill-rule="evenodd"/>
<path d="M58.4 166.1l.9-.3v.2h-.2a.98 .98 0 0 0-.8 1h-.2v-.1z" fill-rule="evenodd"/>
<path d="M59.3 165.8a1.23 1.23 0 0 1 1.3 1.2h-.3a1.01 1.01 0 0 0-1-1z" fill-rule="evenodd"/>
<path d="M60.7 166.1l.5-.3h.4v.2l-.5 .1a.93 .93 0 0 0-.5 .9h-.3v-.1z" fill-rule="evenodd"/>
<path d="M61.6 165.8a1.23 1.23 0 0 1 1.2 1.2h-.2a1.01 1.01 0 0 0-1-1z" fill-rule="evenodd"/>
<path d="M62.9 166.1l.5-.3h.4v.2l-.5 .1a.93 .93 0 0 0-.5 .9h-.2v-.1z" fill-rule="evenodd"/>
<path d="M63.8 165.8a1.23 1.23 0 0 1 1.3 1.2h-.2l-.1-.3a.98 .98 0 0 0-1-.7z" fill-rule="evenodd"/>
<path d="M65.2 166.1l.5-.3h.4v.2h-.3a.98 .98 0 0 0-.7 1h-.2v-.1z" fill-rule="evenodd"/>
<path d="M66.1 165.8a1.23 1.23 0 0 1 1.2 1.2h-.2l-.3-.7-.7-.3z" fill-rule="evenodd"/>
<path d="M101.4 139l.4-.3 .5-.1v.3h-.3a.98 .98 0 0 0-.8 1h-.2v-.2z" fill-rule="evenodd"/>
<path d="M102.3 138.6a1.23 1.23 0 0 1 1.2 1.3h-.2l-.1-.3a.98 .98 0 0 0-.9-.7z" fill-rule="evenodd"/>
<path d="M103.6 139l.5-.3 .4-.1v.3l-.7 .2-.3 .8h-.2z" fill-rule="evenodd"/>
<path d="M104.5 138.6a1.2 1.2 0 0 1 1.2 1.3h-.2v-.3a.98 .98 0 0 0-1-.7z" fill-rule="evenodd"/>
<path d="M105.9 139l.5-.3 .4-.1v.3l-.7 .2-.4 .8h-.2z" fill-rule="evenodd"/>
<path d="M106.8 138.6a1.23 1.23 0 0 1 1.2 1.3h-.2v-.3a.98 .98 0 0 0-1-.7z" fill-rule="evenodd"/>
<path d="M108.2 139l.7-.4h.1v.3a1.01 1.01 0 0 0-1 1h-.2v-.2z" fill-rule="evenodd"/>
<path d="M109 138.6a1.23 1.23 0 0 1 1.3 1.3h-.3l-.3-.8-.7-.2z" fill-rule="evenodd"/>
</g>
<g fill="none" stroke="#008000" stroke-width=".19">
<path d="M83 17.8v4.6M85.3 17.8h-11.3v4.6M74 29.1v4.6M76.3 33.7h-27.2v9h4.6M80.8 33.7h24.8v9h-4.5M83 29.1v4.6M116.9 33.7v2.2M193.8 35.9h-4.5v11.3M200.6 35.9h4.5v11.3M49.1 47.2h4.6M49.1 56.2h4.6M101.1 47.2h20.4"/>
<path d="M101.1 56.2h4.5M101.1 51.7h4.5M114.7 51.7h15.8M116.9 44.9v9.1M123.7 51.7v2.3M130.5 44.9v2.3h-4.5M166.7 58.5h45.2M166.7 42.7h6.8M187 42.7h6.8M189.3 54v9M200.6 42.7h15.8M205.1 54v9"/>
<path d="M211.9 42.7v4.5M211.9 54v9M225.4 42.7h9.1M49.1 65.3h4.6M49.1 60.8h4.6M49.1 78.8h4.6M49.1 69.8h4.6M53.7 74.3h-2.3v4.5M101.1 65.3h4.5M101.1 60.8h4.5M101.1 78.8h4.5M101.1 74.3h4.5"/>
<path d="M101.1 69.8h4.5M116.9 63v2.3h6.8M119.2 78.8v2.3M123.7 60.8v6.7M166.7 74.3h6.8M187 74.3h6.8M189.3 69.8v15.8M200.6 74.3h15.8M205.1 69.8v11.3h-4.5M211.9 69.8v4.5M225.4 74.3h9.1M49.1 92.4h4.6"/>
<path d="M49.1 83.4h4.6M49.1 96.9h4.6M49.1 87.9h4.6M101.1 92.4h22.6M101.1 83.4h4.5M101.1 87.9h4.5M119.2 90.1v2.3M166.7 96.9h9M189.3 92.4v4.5h-4.5M189.3 81.1h4.5M49.1 139.9h6.8M53.7 139.9v4.5"/>
<path d="M69.5 139.9h6.8M71.7 139.9v4.5M92.1 139.9h6.8M96.6 139.9v4.5M112.4 139.9h6.8M114.7 139.9v4.5M53.7 151.2v4.5M71.7 151.2v4.5M96.6 151.2v4.5M114.7 151.2v4.5M49.1 167h6.8M53.7 167v4.5"/>
<path d="M53.7 178.3v4.5M69.5 167h6.8M71.7 167v4.5M71.7 178.3v4.5"/>
</g>
<g fill="#008000" stroke="#008000" stroke-width=".19">
<circle cx="123.7" cy="65.3" r=".44"/>
<circle cx="51.4" cy="78.8" r=".44"/>
<circle cx="83" cy="17.8" r=".44"/>
<circle cx="189.3" cy="58.5" r=".44"/>
<circle cx="205.1" cy="58.5" r=".44"/>
<circle cx="211.9" cy="58.5" r=".44"/>
<circle cx="53.7" cy="139.9" r=".44"/>
<circle cx="123.7" cy="51.7" r=".44"/>
<circle cx="189.3" cy="74.3" r=".44"/>
<circle cx="189.3" cy="81.1" r=".44"/>
<circle cx="189.3" cy="42.7" r=".44"/>
<circle cx="205.1" cy="42.7" r=".44"/>
<circle cx="211.9" cy="42.7" r=".44"/>
<circle cx="205.1" cy="74.3" r=".44"/>
<circle cx="211.9" cy="74.3" r=".44"/>
<circle cx="96.6" cy="139.9" r=".44"/>
<circle cx="53.7" cy="167" r=".44"/>
<circle cx="71.7" cy="139.9" r=".44"/>
<circle cx="71.7" cy="167" r=".44"/>
<circle cx="114.7" cy="139.9" r=".44"/>
<circle cx="74" cy="33.7" r=".44"/>
<circle cx="83" cy="33.7" r=".44"/>
<circle cx="119.2" cy="92.4" r=".44"/>
<circle cx="116.9" cy="47.2" r=".44"/>
</g>
<g font-size="3.3" fill="#800000">
<text x="46.9" y="11.6">1</text>
<text x="87.2" y="11.6">2</text>
<text x="127.5" y="11.6">3</text>
<text x="167.8" y="11.6">4</text>
<text x="208.1" y="11.6">5</text>
<text x="248.4" y="11.6">6</text>
<text x="24.9" y="32.2">A</text>
<text x="270.1" y="32.2">A</text>
<text x="24.9" y="70">B</text>
<text x="270.1" y="70">B</text>
<text x="24.8" y="107.7">C</text>
<text x="270" y="107.7">C</text>
<text x="24.8" y="145.4">D</text>
<text x="270" y="145.4">D</text>
<text x="24.9" y="183.2">E</text>
<text x="270.1" y="183.2">E</text>
</g>
<g font-size="2.2" fill="#808080">
<text x="89.8" y="20.1" transform="rotate(-90 89.8 20.1)">GND</text>
<text x="68.6" y="28.8">C10</text>
<text x="69" y="24.3">15p</text>
<text x="77.6" y="28.8">C11</text>
<text x="78" y="24.3">15p</text>
<text x="73.3" y="37.5">Q2</text>
<text x="78.5" y="37.5">13.56MHz</text>
<text x="175.7" y="40.4" transform="rotate(-90 175.7 40.4)">L4</text>
<text x="184.8" y="40.4" transform="rotate(-90 184.8 40.4)">1u</text>
<text x="195.7" y="41.3" transform="rotate(-90 195.7 41.3)">C18</text>
<text x="200.2" y="40.9" transform="rotate(-90 200.2 40.9)">20p</text>
<text x="217.5" y="41.4">R14</text>
<text x="115.6" y="43.8" transform="rotate(-90 115.6 43.8)">R10</text>
<text x="119.9" y="43.8" transform="rotate(-90 119.9 43.8)">10k</text>
<text x="121.7" y="45.5">D2</text>
<text x="200.2" y="47.7" transform="rotate(-90 200.2 47.7)">20p</text>
<text x="217.5" y="45.6">0R</text>
<text x="106.8" y="50.4">R9</text>
<text x="121.7" y="50.3">BAT54</text>
<text x="183.8" y="49.1">C15</text>
<text x="184.2" y="53.6">68p</text>
<text x="195.7" y="48.1" transform="rotate(-90 195.7 48.1)">C19</text>
<text x="206.5" y="53.6">220p</text>
<text x="206.5" y="49.1">C22</text>
<text x="213.2" y="53.6">200p</text>
<text x="213.2" y="49.1">C24</text>
<text x="41.2" y="55.3">TP1</text>
<text x="106.8" y="54.7">820R</text>
<text x="119.9" y="57.1" transform="rotate(-90 119.9 57.1)">R11</text>
<text x="125.1" y="55.9">C14</text>
<text x="109.5" y="64.4">TP2</text>
<text x="110.2" y="63" transform="rotate(-90 110.2 63)">GND</text>
<text x="119.9" y="63" transform="rotate(-90 119.9 63)">10k</text>
<text x="125.1" y="60.4">100n</text>
<text x="163.7" y="61.2" transform="rotate(-90 163.7 61.2)">GND</text>
<text x="183.8" y="64.9">C16</text>
<text x="206.5" y="64.9">C23</text>
<text x="213.2" y="64.9">C25</text>
<text x="184.2" y="69.5">68p</text>
<text x="206.5" y="69.5">220p</text>
<text x="213.2" y="69.5">200p</text>
<text x="121.5" y="72.1">GND</text>
<text x="175.7" y="72.1" transform="rotate(-90 175.7 72.1)">L5</text>
<text x="184.8" y="72.1" transform="rotate(-90 184.8 72.1)">1u</text>
<text x="195.7" y="73" transform="rotate(-90 195.7 73)">20p</text>
<text x="200.2" y="73" transform="rotate(-90 200.2 73)">C20</text>
<text x="217.5" y="77.3">0R</text>
<text x="217.5" y="73">R15</text>
<text x="46.2" y="81.6" transform="rotate(-90 46.2 81.6)">GND</text>
<text x="195.7" y="79.8" transform="rotate(-90 195.7 79.8)">20p</text>
<text x="200.2" y="79.7" transform="rotate(-90 200.2 79.7)">C21</text>
<text x="110.2" y="85.6" transform="rotate(-90 110.2 85.6)">GND</text>
<text x="122.6" y="89.5" transform="rotate(-90 122.6 89.5)">10k R12</text>
<text x="183.8" y="87.5">C17</text>
<text x="46.2" y="95.1" transform="rotate(-90 46.2 95.1)">GND</text>
<text x="176.9" y="95.6">R13</text>
<text x="185.5" y="92.1">1n</text>
<text x="176.8" y="99.9">1k</text>
<text x="58.2" y="137.6" transform="rotate(-90 58.2 137.6)">L1</text>
<text x="67.2" y="137.6" transform="rotate(-90 67.2 137.6)">22n</text>
<text x="74" y="137.6">+5V</text>
<text x="101.1" y="137.6" transform="rotate(-90 101.1 137.6)">L3</text>
<text x="110.2" y="137.6" transform="rotate(-90 110.2 137.6)">22n</text>
<text x="116.9" y="137.6">+5V</text>
<text x="55" y="146.3">C6</text>
<text x="73.1" y="146.3">C8</text>
<text x="98" y="146.3">C12</text>
<text x="116.1" y="146.3">C13</text>
<text x="55" y="150.8">100n</text>
<text x="73.1" y="150.8">56p</text>
<text x="98" y="150.8">100n</text>
<text x="116" y="150.8">56p</text>
<text x="51.4" y="160.2">GND</text>
<text x="69.5" y="160.2">GND</text>
<text x="94.4" y="160.2">GND</text>
<text x="112.4" y="160.2">GND</text>
<text x="58.2" y="164.7" transform="rotate(-90 58.2 164.7)">L2</text>
<text x="67.2" y="164.7" transform="rotate(-90 67.2 164.7)">22n</text>
<text x="74" y="164.7">+5V</text>
<text x="55" y="173.4">C7</text>
<text x="73.1" y="173.4">C9</text>
<text x="55" y="178">100n</text>
<text x="73.1" y="178">56p</text>
<text x="51.4" y="187.3">GND</text>
<text x="69.5" y="187.3">GND</text>
</g>
<g font-size="2.1" fill="#808080">
<text x="58.2" y="37.4">IC2</text>
<text x="58.2" y="117.3">MFRC531</text>
</g>
<g font-size="1.9" fill="#808080">
<text x="55" y="42.4">1</text>
<text x="55" y="46.9">2</text>
<text x="60.3" y="43.4">OSCIN</text>
<text x="60.3" y="47.9">IRQ</text>
<text x="86.3" y="43.4">OSCOUT</text>
<text x="88" y="47.9">RSTPD</text>
<text x="98.7" y="46.9">31</text>
<text x="98.7" y="42.4">32</text>
<text x="55" y="51.4">3</text>
<text x="60.3" y="52.4">MFIN</text>
<text x="89.7" y="52.4">VMID</text>
<text x="98.7" y="51.4">30</text>
<text x="55" y="55.9">4</text>
<text x="60.3" y="56.9">MFOUT</text>
<text x="91.9" y="56.9">RX</text>
<text x="98.7" y="55.9">29</text>
<text x="55" y="60.4">5</text>
<text x="55" y="65">6</text>
<text x="60.3" y="61.4">TX1</text>
<text x="60.3" y="66">TVDD</text>
<text x="89.6" y="61.4">AVSS</text>
<text x="90.6" y="66">AUX</text>
<text x="98.7" y="65">27</text>
<text x="98.7" y="60.4">28</text>
<text x="55" y="69.5">7</text>
<text x="60.3" y="70.5">TX2</text>
<text x="89.3" y="70.5">AVDD</text>
<text x="98.7" y="69.5">26</text>
<text x="55" y="74">8</text>
<text x="60.3" y="75">TVSS</text>
<text x="89.1" y="75">DVDD</text>
<text x="98.7" y="74">25</text>
<text x="54" y="83.1">10</text>
<text x="55" y="78.5">9</text>
<text x="60.3" y="79.5">NCS</text>
<text x="87.7" y="79.5">A2/SCK</text>
<text x="98.7" y="83.1">23</text>
<text x="98.7" y="78.5">24</text>
<text x="54" y="87.6">11</text>
<text x="60.3" y="84">NWR/R/NW/NWRITE</text>
<text x="60.3" y="88.6">NRD/NDS/NDSTRB</text>
<text x="80" y="88.6">A0/NWAIT/MOSI</text>
<text x="92.2" y="84">A1</text>
<text x="98.7" y="87.6">22</text>
<text x="54" y="92.1">12</text>
<text x="60.3" y="93.1">DVSS</text>
<text x="73.6" y="93.1">ALE/AS/NASTREB/NSS</text>
<text x="98.7" y="92.1">21</text>
<text x="54" y="96.6">13</text>
<text x="54" y="101.1">14</text>
<text x="60.3" y="97.6">AD0/D0</text>
<text x="87.8" y="97.6">D7/AD7</text>
<text x="98.7" y="101.1">19</text>
<text x="98.7" y="96.6">20</text>
<text x="54" y="105.7">15</text>
<text x="60.3" y="102.1">AD1/D1</text>
<text x="60.3" y="106.6">AD2/D2</text>
<text x="87.8" y="106.6">D5/AD5</text>
<text x="87.8" y="102.1">D6/AD6</text>
<text x="98.7" y="105.7">18</text>
<text x="54" y="110.2">16</text>
<text x="60.3" y="111.2">AD3/D3</text>
<text x="87.8" y="111.2">D4/AD4</text>
<text x="98.7" y="110.2">17</text>
</g>
<g font-size="1.6" fill="#808080">
<text x="117.5" y="32.5" transform="rotate(-90 117.5 32.5)">DVDD</text>
<text x="131.1" y="43.8" transform="rotate(-90 131.1 43.8)">RESET/4.1C</text>
<text x="106.8" y="70.4">AVDD</text>
<text x="106.8" y="74.9">DVDD</text>
<text x="119.8" y="77.7" transform="rotate(-90 119.8 77.7)">DVDD</text>
<text x="43.5" y="83.9">DVDD</text>
<text x="43.5" y="88.4">DVDD</text>
<text x="43.6" y="140.4">TVDD</text>
<text x="86.6" y="140.4">AVDD</text>
<text x="43.5" y="167.5">DVDD</text>
</g>
</svg>
